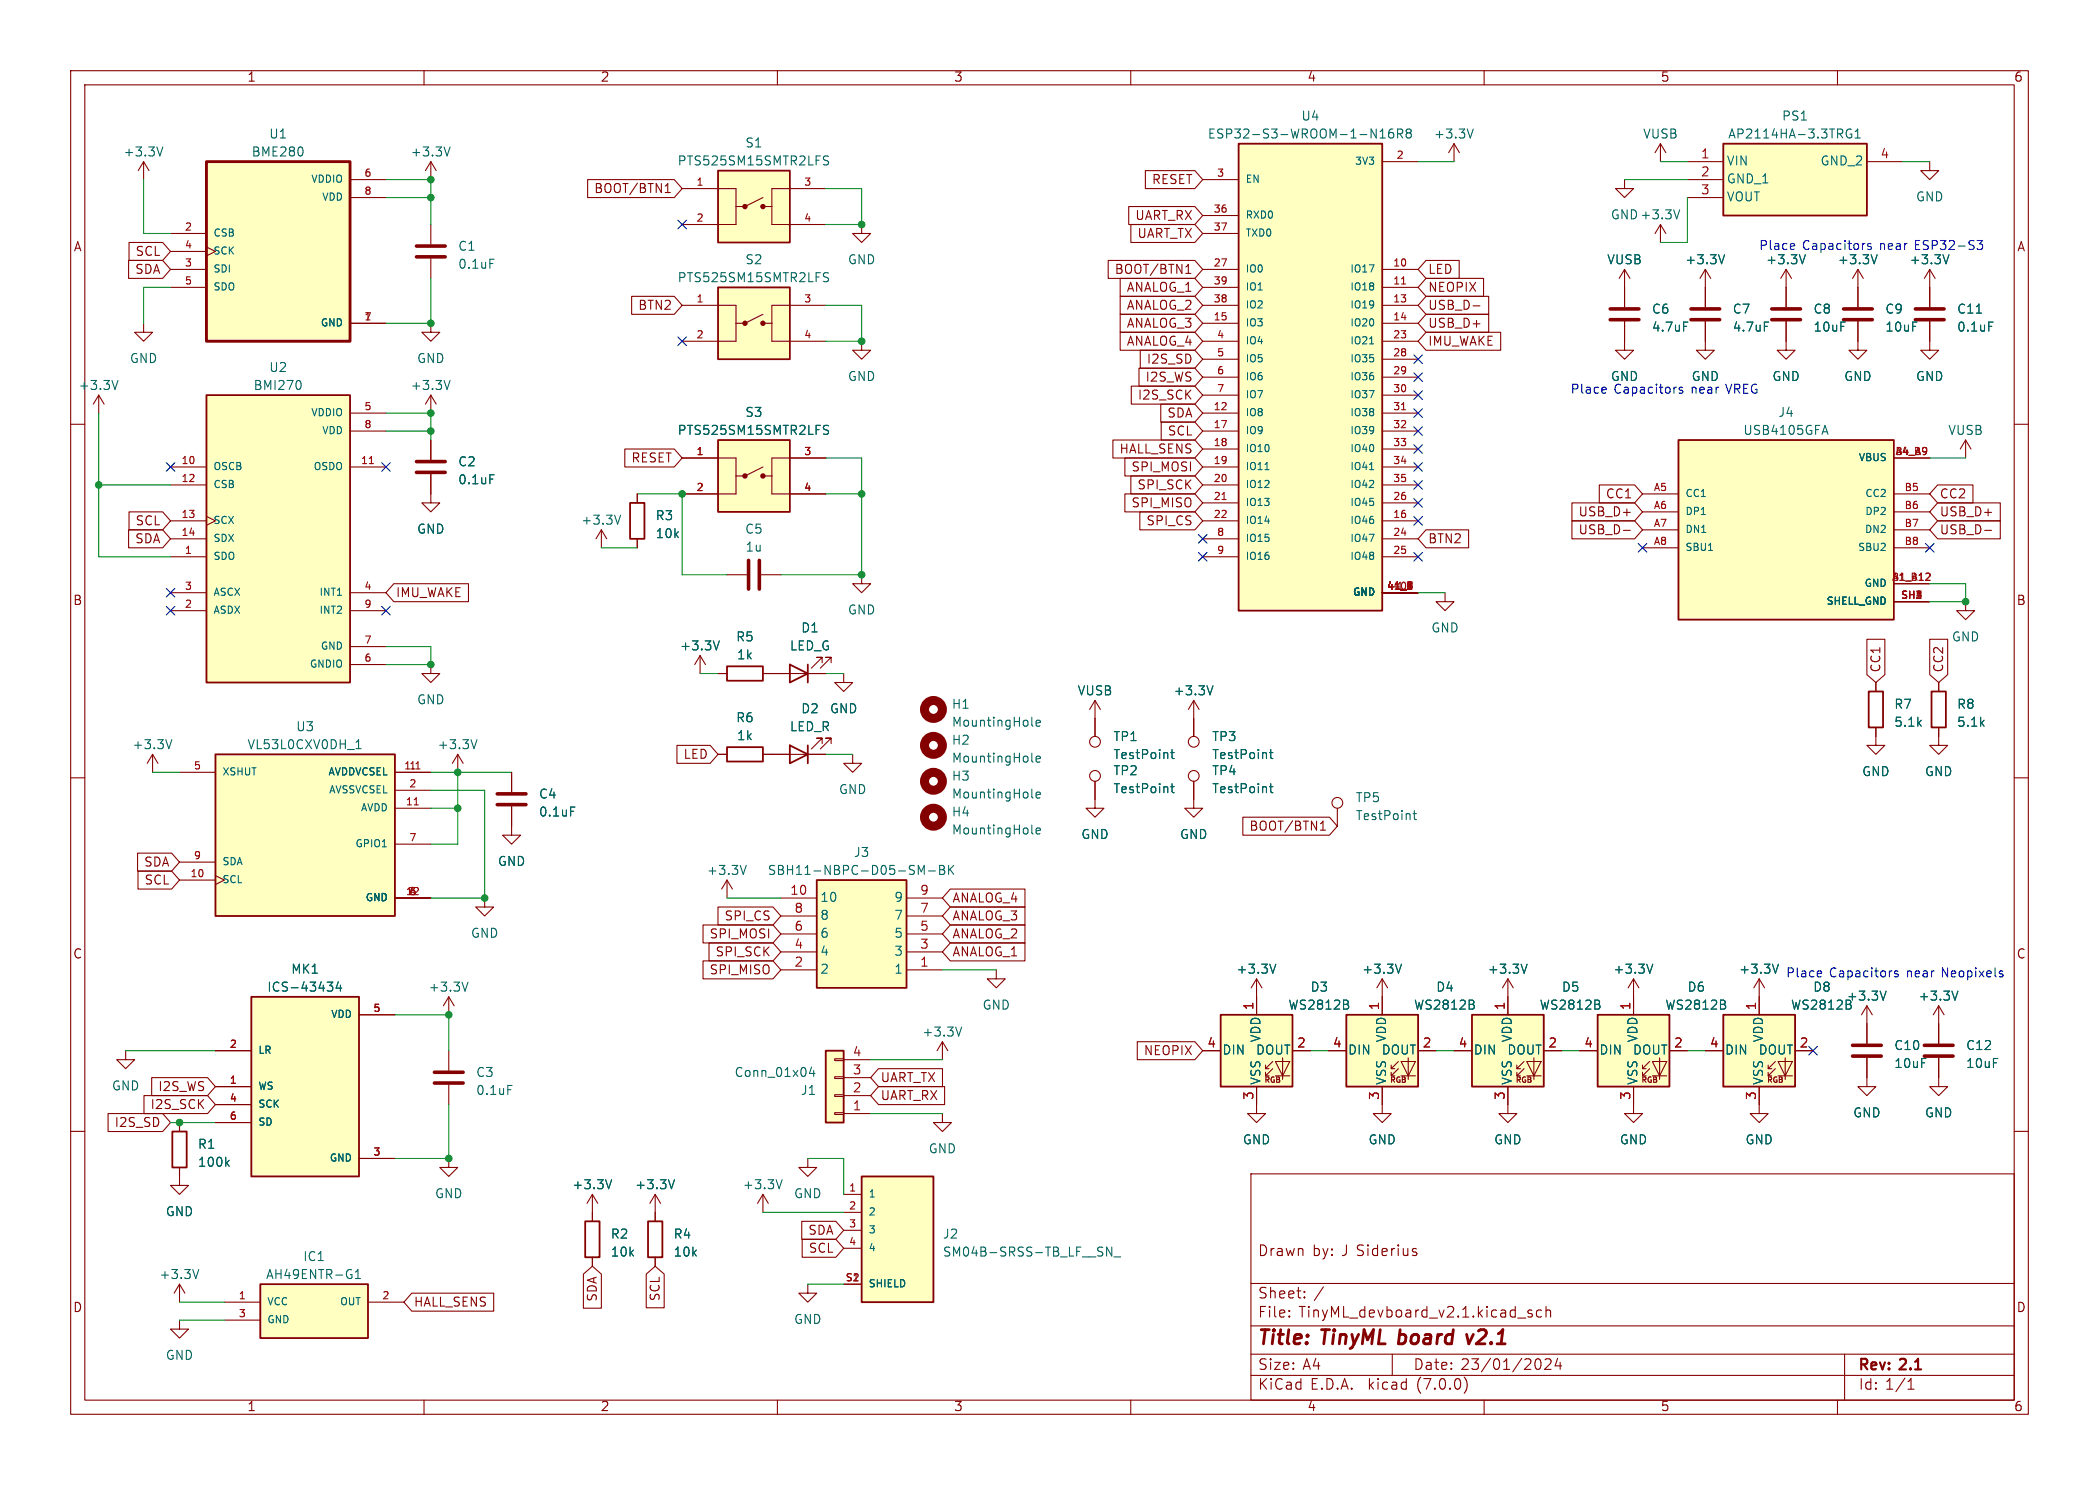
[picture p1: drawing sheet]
<svg xmlns="http://www.w3.org/2000/svg" width="297mm" height="210mm" viewBox="0 0 297 210" stroke-linecap="round" stroke-linejoin="round" font-family="sans-serif">
<g fill="none" stroke="#840000" stroke-width=".15">
<path d="M10 10h277v190h-277zM12 12h273v186h-273zM60 10v2M110 10v2M160 10v2M210 10v2M260 10v2M18.2 36.8h4.8l1.1 1.3-1.1 1.3h-4.8zM18.3 34.3h4.7l1.1 1.3-1.1 1.2h-4.7zM20.3 22.9l-.7 1.2M20.3 22.9v2.5M20.3 22.9l.8 1.2"/>
<path d="M24.1 33h5.1M24.1 38.1h5.1M24.1 35.6h5.1M29.2 34.9l1.3 .7-1.3 .6M49.5 25.4h5.1M49.5 27.9h5.1M61 22.9v2.5M61 31.8v2.7M61 36.6v2.8M61 22.9l-.8 1.2M61 22.9l.7 1.2M83.1 25.4h12.3l1.1 1.3-1.1 1.2h-12.3z"/>
<path d="M94.1 27.2h.7M94.2 26.3l.3-.3v1.2M96.5 26.7h7.6v5.1h-7.6M107.9 27.9l-2.5 1.3h-1.3M107.9 29.2h1.3M116.8 26.7h-7.6v5.1h7.6M121.9 31.8v1.2h1.3l-1.3 1.3-1.3-1.3h1.3M156.8 36.8h12.3l1.1 1.3-1.1 1.3h-12.3zM158.5 39.4h10.6l1.1 1.2-1.1 1.3h-10.6zM159.7 29.2h9.4l1.1 1.3-1.1 1.3h-9.4zM160 31.7h9.1l1.1 1.3-1.1 1.3h-9.1zM162.1 24.1h7l1.1 1.3-1.1 1.3h-7z"/>
<path d="M167.8 38.7h.7M167.9 37.7l.2-.3v1.3M170.2 25.4h5.1M170.2 33h5.1M170.2 38.1h5.1M170.2 30.5h5.1M195.6 22.9h5.1M195.6 38.1h5.1M201.8 39.4h8.1v2.5h-8.1l-1.1-1.3zM201.8 36.8h4.7v2.6h-4.7l-1.1-1.3zM205.7 20.3l-.7 1.3M205.7 20.3v2.6"/>
<path d="M205.7 20.3l.8 1.3M229.9 25.4v1.3h1.2l-1.2 1.2-1.3-1.2h1.3M229.9 38.1v5.3M229.9 38.1l-.8 1.3M229.9 38.1l.7 1.3M234.9 31.8l-.7 1.2M234.9 20.3v2.6M234.9 31.8v2.5M234.9 31.8l.8 1.2M234.9 20.3l-.7 1.3M234.9 20.3l.8 1.3M238.8 22.9h5"/>
<path d="M238.8 25.4h5M238.8 27.9h5M241.3 38.1v5.3M241.3 38.1l-.8 1.3M241.3 38.1l.8 1.3M252.7 38.1v5.3M252.7 38.1l-.7 1.3M252.7 38.1l.8 1.3M262.9 38.1l-.8 1.3M262.9 38.1v5.3M262.9 38.1l.8 1.3M264.2 22.9h5"/>
<path d="M273 22.9v1.2h1.3l-1.3 1.3-1.2-1.3h1.2M273 38.1v5.3M273 38.1l-.7 1.3M273 38.1l.8 1.3M10 60h2M14 55.9l-.8 1.3M14 55.9v2.5M14 55.9l.7 1.3M20.3 45.7v1.3h1.3l-1.3 1.3-1.3-1.3h1.3M24.1 40.6h5.1M49.5 45.7h5.1M49.5 58.4h5.1"/>
<path d="M61 45.7v1.3h1.2l-1.2 1.3-1.3-1.3h1.3M61 55.9l-.8 1.3M61 55.9v2.5M61 55.9l.7 1.3M89.4 41.9h6l1.1 1.3-1.1 1.3h-6zM96.5 43.2h7.6v5.1h-7.6M107.9 44.5l-2.5 1.2h-1.3M107.9 45.7h1.3M116.8 43.2h-7.6v5.1h7.6M121.9 48.3v1.2h1.3l-1.3 1.3-1.3-1.3h1.3M158.5 44.4h10.6l1.1 1.3-1.1 1.3h-10.6zM158.5 47h10.6l1.1 1.3-1.1 1.2h-10.6z"/>
<path d="M158.5 41.9h10.6l1.1 1.3-1.1 1.3h-10.6zM160.1 54.6h9l1.1 1.3-1.1 1.3h-9zM161.2 52.1h7.9l1.1 1.2-1.1 1.3h-7.9zM161.3 49.5h7.8l1.1 1.3-1.1 1.3h-7.8zM164.2 57.1h4.9l1.1 1.3-1.1 1.3h-4.9zM164.3 59.7h4.8l1.1 1.3-1.1 1.2h-4.8zM170.2 45.7h5.1M170.2 40.6h5.1M170.2 43.2h5.1M170.2 48.3h5.1M170.2 58.4h5.1M170.2 50.8h5.1"/>
<path d="M170.2 53.3h5.1M170.2 55.9h5.1M195.6 45.7h5.1M195.6 40.6h5.1M195.6 43.2h5.1M195.6 48.3h5.1M195.6 58.4h5.1M195.6 50.8h5.1M195.6 53.3h5.1M195.6 55.9h5.1M201.8 44.4h8.8v2.6h-8.8l-1.1-1.3zM201.8 47h10.5v2.5h-10.5l-1.1-1.2z"/>
<path d="M201.8 41.9h8.8v2.6h-8.8l-1.1-1.3zM208.4 43.3h1M229.9 45.5v4h1.2l-1.2 1.3-1.3-1.3h1.3M241.3 45.5v4h1.3l-1.3 1.3-1.3-1.3h1.3M252.7 45.5v4h1.3l-1.3 1.3-1.2-1.3h1.2M262.9 45.5v4h1.3l-1.3 1.3-1.3-1.3h1.3M273 45.5v4h1.3l-1.3 1.3-1.2-1.3h1.2M285 60h2M18.2 74.9h4.8l1.1 1.3-1.1 1.3h-4.8zM18.3 72.4h4.7l1.1 1.3-1.1 1.2h-4.7zM24.1 73.7h5.1M24.1 66h5.1"/>
<path d="M24.1 68.6h5.1M24.1 76.2h5.1M24.1 78.7h5.1M29.2 73l1.3 .7-1.3 .6M49.5 61h5.1M49.5 66h5.1M61 67.1v4h1.2l-1.2 1.3-1.3-1.3h1.3M61 62.2v2.8M85.1 74.9l-.8 1.3M85.1 74.9v2.6M85.1 74.9l.8 1.3M88.4 63.5h7l1.1 1.3-1.1 1.2h-7z"/>
<path d="M90.2 69.9v1.2M90.2 76.2v1.3M96.5 64.8h7.6v5.1h-7.6M107.9 66l-2.5 1.3h-1.3M107.9 67.3h1.3M116.8 64.8h-7.6v5.1h7.6M157.5 62.2h11.6l1.1 1.3-1.1 1.3h-11.6zM159.2 69.8h9.9l1.1 1.3-1.1 1.3h-9.9zM159.2 64.8h9.9l1.1 1.2-1.1 1.3h-9.9zM160 67.3h9.1l1.1 1.3-1.1 1.3h-9.1zM161.3 72.4h7.8l1.1 1.3-1.1 1.2h-7.8zM170.2 73.7h5.1"/>
<path d="M170.2 61h5.1M170.2 63.5h5.1M170.2 66h5.1M170.2 68.6h5.1M170.2 71.1h5.1M170.2 76.2h5.1M170.2 78.7h5.1M195.6 73.7h5.1M195.6 61h5.1M195.6 63.5h5.1M195.6 66h5.1M195.6 68.6h5.1"/>
<path d="M195.6 71.1h5.1M195.6 76.2h5.1M195.6 78.7h5.1M201.8 74.9h6v2.6h-6l-1.1-1.3zM222.4 71.1h8.9l1.1 1.3-1.1 1.3h-8.9zM222.4 73.7h8.9l1.1 1.2-1.1 1.3h-8.9zM226.3 68.6h5l1.1 1.3-1.1 1.2h-5zM229.7 75h1M232.4 69.9h5.1M232.4 72.4h5.1M232.4 74.9h5.1M232.4 77.5h5.1"/>
<path d="M268 64.8h5M268 69.9h5M268 72.4h5M268 74.9h5M268 77.5h5M274.2 73.7h8.8v2.5h-8.8l-1.2-1.3zM274.2 71.1h8.8v2.6h-8.8l-1.2-1.3zM274.2 68.6h5v2.5h-5l-1.2-1.2zM278.1 62.2l-.7 1.3M278.1 62.2v2.6M278.1 62.2l.8 1.3M280.8 75h1"/>
<path d="M24.1 83.8h5.1M24.1 86.4h5.1M49.5 83.8h5.1M49.5 86.4h5.1M49.5 94h5.1M49.5 91.4h5.1M55.7 82.5h10.6v2.6h-10.6l-1.1-1.3zM61 94v1.3h1.2l-1.2 1.2-1.3-1.2h1.3M99.1 92.7l-.8 1.3M99.1 92.7v2.6M99.1 92.7l.7 1.3M101.6 95.3h1.3"/>
<path d="M102.9 81.3h2.8M107.7 81.3h2.8M107.9 95.3h8.9M116.3 93.7v-.7h-.7h.7l-1.5 1.5M117.6 93.7v-.7h-.8h.8l-1.5 1.5M119.4 95.3v1.2h1.2l-1.2 1.3-1.3-1.3h1.3M121.9 81.3v1.3h1.3l-1.3 1.2-1.3-1.2h1.3M154.9 99.1v5M154.9 99.1l-.7 1.2M154.9 99.1l.8 1.2M168.9 99.1v5M168.9 99.1l-.8 1.2"/>
<path d="M168.9 99.1l.8 1.2M195.6 83.8h5.1M204.5 83.8v1.3h1.2l-1.2 1.3-1.3-1.3h1.3M264.2 90.4h2.5v5l-1.3 1.1-1.2-1.1zM265.4 96.5v1.3M268 82.6h5M268 85.1h5M273 90.4h2.6v5l-1.3 1.1-1.3-1.1zM274.3 96.5v1.3M278.1 85.1v1.3h1.3l-1.3 1.2-1.2-1.2h1.2M10 110h2M21.6 106.7l-.8 1.3"/>
<path d="M21.6 106.7v2.5M21.6 106.7l.8 1.3M25.4 109.2h5.1M55.9 109.2h5.1M55.9 114.3h5.1M55.9 111.8h5.1M55.9 119.4h5.1M64.8 106.7l-.8 1.3M64.8 106.7v2.5M64.8 106.7l.7 1.3M72.4 114v4.1h1.3l-1.3 1.3-1.3-1.3h1.3M72.4 109.2v2.8"/>
<path d="M95.8 105.4h4.7l1.1 1.3-1.1 1.3h-4.7zM101.6 106.7h1.3M107.9 106.7h8.9M116.3 105.2v-.8h-.7h.7l-1.5 1.5M117.6 105.2v-.8h-.8h.8l-1.5 1.5M120.6 106.7v1.3h1.3l-1.3 1.2-1.2-1.2h1.2M154.9 110.5v3.8h1.3l-1.3 1.3-1.2-1.3h1.2M168.9 110.5v3.8h1.3l-1.3 1.3-1.3-1.3h1.3M175.9 115.6h12.2l1.1 1.2-1.1 1.3h-12.2zM186.8 117.4h.8M187 116.4l.2-.3v1.3M189.2 114.3v2.5"/>
<path d="M265.4 102.9v2.5h1.3l-1.3 1.3-1.2-1.3h1.2M274.3 102.9v2.5h1.3l-1.3 1.3-1.3-1.3h1.3M285 110h2M19.5 120.6h4.8l1.1 1.3-1.1 1.3h-4.8zM19.5 123.2h4.8l1.1 1.3-1.1 1.2h-4.8zM25.4 124.5h5.1M25.4 121.9h5.1M30.5 123.8l1.2 .7-1.2 .6M55.9 127h5.1M68.6 127v1.3h1.2l-1.2 1.2-1.3-1.2h1.3M99.5 135.9h9.9l1.1 1.3-1.1 1.2h-9.9zM99.5 130.8h9.9l1.1 1.3-1.1 1.3h-9.9z"/>
<path d="M100.3 133.3h9.1l1.1 1.3-1.1 1.3h-9.1zM101.6 128.3h7.8l1.1 1.2-1.1 1.3h-7.8zM102.9 124.5l-.8 1.2M102.9 124.5v2.5M102.9 124.5l.7 1.2M110.5 137.2h5.1M110.5 127h5.1M110.5 134.6h5.1M110.5 132.1h5.1M110.5 129.5h5.1M128.3 137.2h5M128.3 127h5"/>
<path d="M128.3 134.6h5M128.3 132.1h5M128.3 129.5h5M134.5 128.3h10.5v2.5h-10.5l-1.2-1.3zM134.5 130.8h10.5v2.6h-10.5l-1.2-1.3zM134.5 125.7h10.5v2.6h-10.5l-1.2-1.3zM134.5 133.3h10.5v2.6h-10.5l-1.2-1.3zM141 137.2v1.2h1.2l-1.2 1.3-1.3-1.3h1.3M177.8 138.4l-.8 1.3M177.8 138.4v5.1M177.8 138.4l.8 1.3M195.6 138.4l-.8 1.3"/>
<path d="M195.6 138.4v5.1M195.6 138.4l.7 1.3M213.4 138.4v5.1M213.4 138.4l-.8 1.3M213.4 138.4l.7 1.3M231.1 138.4v5.1M231.1 138.4l-.7 1.3M231.1 138.4l.8 1.3M248.9 138.4l-.7 1.3M248.9 138.4v5.1M248.9 138.4l.8 1.3M10 160h2"/>
<path d="M15.3 157.5h7.7l1.1 1.3-1.1 1.2h-7.7zM17.8 148.6v1.3h1.2l-1.2 1.2-1.3-1.2h1.3M20.4 154.9h9l1.1 1.3-1.1 1.3h-9zM21.5 152.4h7.9l1.1 1.3-1.1 1.2h-7.9zM25.4 158.8v1.2M30.5 153.7h5.1M30.5 148.6h5.1M30.5 156.2h5.1M30.5 158.8h5.1M50.8 143.5h5.1M63.5 141l-.8 1.2M63.5 141v2.5"/>
<path d="M63.5 148.6v2.8M63.5 153.4v2.8M63.5 141l.8 1.2M118.1 149.7h1.3v.3h-1.3zM118.1 152.3h1.3v.2h-1.3zM118.1 154.8h1.3v.3h-1.3zM118.1 157.4h1.3v.2h-1.3zM119.4 157.5h3.8M119.4 154.9h3.8M119.4 152.4h3.8M119.4 149.9h3.8M124.3 151.1h9.1v2.6h-9.1l-1.1-1.3z"/>
<path d="M124.3 153.7h9.4v2.5h-9.4l-1.1-1.3zM133.3 157.5v1.3h1.3l-1.3 1.2-1.2-1.2h1.2M133.3 147.3l-.7 1.3M133.3 147.3v2.6M133.3 147.3l.8 1.3M160.9 147.3h8.2l1.1 1.3-1.1 1.3h-8.2zM170.2 148.6h2.5M177.8 153.7v3.8h1.3l-1.3 1.3-1.3-1.3h1.3M179.1 152.1h.5M179.1 151.1h.5M180.1 151.1l-1 1v-.5M180.1 150.1l-1 1v-.5"/>
<path d="M180.5 150.1h2l-1 2zM180.5 152.1h2M181.5 149.6v3.1M182.9 148.6h2.5M188 148.6h2.5M195.6 153.7v3.8h1.2l-1.2 1.3-1.3-1.3h1.3M196.8 152.1h.6M196.8 151.1h.6M197.9 151.1l-1.1 1v-.5M197.9 150.1l-1.1 1v-.5M198.2 150.1h2.1l-1 2zM198.2 152.1h2.1"/>
<path d="M199.3 149.6v3.1M200.7 148.6h2.5M205.7 148.6h2.6M213.4 153.7v3.8h1.2l-1.2 1.3-1.3-1.3h1.3M214.6 152.1h.5M214.6 151.1h.5M215.6 151.1l-1 1v-.5M215.6 150.1l-1 1v-.5M216 150.1h2.1l-1.1 2zM216 152.1h2.1M217 149.6v3.1M218.4 148.6h2.6"/>
<path d="M223.5 148.6h2.6M231.1 153.7v3.8h1.3l-1.3 1.3-1.2-1.3h1.2M232.4 152.1h.5M232.4 151.1h.5M233.4 151.1l-1 1v-.5M233.4 150.1l-1 1v-.5M233.8 150.1h2l-1 2zM233.8 152.1h2M234.8 149.6v3.1M236.2 148.6h2.6M241.3 148.6h2.5M248.9 153.7v3.8h1.3l-1.3 1.3-1.3-1.3h1.3"/>
<path d="M250.2 152.1h.5M250.2 151.1h.5M251.2 151.1l-1 1v-.5M251.2 150.1l-1 1v-.5M251.6 150.1h2l-1 2zM251.6 152.1h2M252.6 149.6v3.1M254 148.6h2.5M264.2 149.6v4.1h1.2l-1.2 1.2-1.3-1.2h1.3M264.2 142.2l-.8 1.3M264.2 142.2v5.4M264.2 142.2l.7 1.3"/>
<path d="M274.3 149.6v4.1h1.3l-1.3 1.2-1.3-1.2h1.3M274.3 142.2v5.4M274.3 142.2l-.7 1.3M274.3 142.2l.8 1.3M285 160h2M25.4 165.1v2.5h1.3l-1.3 1.3-1.3-1.3h1.3M50.8 163.8h5.1M63.5 163.8v1.3h1.3l-1.3 1.3-1.3-1.3h1.3M83.8 168.9v3.8M83.8 177.8v1.3M83.8 168.9l-.7 1.3M83.8 168.9l.8 1.3"/>
<path d="M92.7 168.9v3.8M92.7 177.8v1.3M92.7 168.9l-.8 1.3M92.7 168.9l.8 1.3M107.9 168.9l-.7 1.3M107.9 168.9v2.6M107.9 168.9l.8 1.3M113.4 172.7h4.9l1.1 1.3-1.1 1.3h-4.9zM113.5 175.3h4.8l1.1 1.2-1.1 1.3h-4.8zM114.3 163.8v1.3h1.3l-1.3 1.3-1.3-1.3h1.3M119.4 168.9h2.5M119.4 171.5h2.5"/>
<path d="M119.4 174h2.5M119.4 176.5h2.5M177 166h108v32h-108zM200.1 177.1h.3l.1 .2-.2 .3h-.3M200.1 176.6h.3M25.4 186.7v1.3h1.3l-1.3 1.2-1.3-1.2h1.3M25.4 181.6v2.6M25.4 181.6l-.8 1.3M25.4 181.6l.8 1.3M31.7 184.2h5.1M31.7 186.7h5.1M52.1 184.2h5"/>
<path d="M58.3 182.9h11.6v2.5h-11.6l-1.2-1.2zM60 198v2M82.5 180.2l1.3-1.1 1.3 1.1v4.8h-2.6zM91.4 180.2l1.3-1.1 1.3 1.1v4.7h-2.6zM110 198v2M114.3 181.6v1.3h1.3l-1.3 1.3-1.3-1.3h1.3M119.4 181.6h2.5M160 198v2M177 194.5h108M177 191.5h108M177 187.5h108M177 181.5h108"/>
<path d="M182.4 186.1l.1 .1-.1 .1M182.4 185.3l.1 .1-.1 .1M184.6 183.4v.1v.1M184.6 182.6v.1v.1M197 191.5v3M207.2 194.8a1.74 1.74 0 0 1 0 2.2M210 198v2M216.8 185.3h-.4l-.2 .2 .1 .2 .5 .1v.2v.2l-.2 .1-.4-.1M217.7 192.2a.94 .94 0 0 1 0 1.5M218.1 185.3h-.4l-.3 .2v.5l.1 .2 .2 .1 .4-.1M218.6 192.3l.2-.1h.5a.41 .41 0 0 1 .1 .6l-.9 .9h1M218.8 185.4a.37 .37 0 0 1 .6 .1v.8"/>
<path d="M218.8 184.8v1.5M220.4 192.1l-.4 1.1h1M220.8 192.7v1M260 198v2M261 191.5v6.5M270 196.5h.8M270 195.4l.4-.4v1.5"/>
<circle cx="154.9" cy="109.7" r=".76"/>
<circle cx="154.9" cy="104.9" r=".76"/>
<circle cx="168.9" cy="109.7" r=".76"/>
<circle cx="168.9" cy="104.9" r=".76"/>
<circle cx="189.2" cy="113.5" r=".76"/>
</g>
<path d="M207.5 188.7l.3 1.3 .7-1.3" fill="none" stroke="#840000" stroke-width=".4"/>
<g fill="#ffffc2" stroke="#ffffc2" stroke-width=".14">
<path d="M237.5 62.2h30.5v25.4h-30.5z"/>
<path d="M243.8 20.3h20.4v10.2h-20.4z"/>
<path d="M115.6 124.5h12.7v15.2h-12.7z"/>
<path d="M116.8 148.6h2.6v10.2h-2.6z"/>
<path d="M29.2 22.9h20.3v25.4h-20.3z"/>
<path d="M35.6 141h15.2v25.4h-15.2z"/>
<path d="M172.7 143.5h10.2v10.2h-10.2z"/>
<path d="M190.5 143.5h10.2v10.2h-10.2z"/>
<path d="M36.8 181.6h15.3v7.6h-15.3z"/>
<path d="M226.1 143.5h10.1v10.2h-10.1z"/>
<path d="M243.8 143.5h10.2v10.2h-10.2z"/>
<path d="M101.6 62.2h10.2v10.2h-10.2z"/>
<path d="M101.6 40.6h10.2v10.2h-10.2z"/>
<path d="M175.3 20.3h20.3v66.1h-20.3z"/>
<path d="M101.6 24.1h10.2v10.2h-10.2z"/>
<path d="M30.5 106.7h25.4v22.8h-25.4z"/>
<path d="M208.3 143.5h10.1v10.2h-10.1z"/>
<path d="M29.2 55.9h20.3v40.6h-20.3z"/>
<path d="M121.9 166.4h10.2v17.8h-10.2z"/>
</g>
<g fill="none" stroke="#840000" stroke-width=".25">
<path d="M101.6 24.1h10.2v10.2h-10.2zM175.3 20.3h20.3v66.1h-20.3zM243.8 20.3h20.4v10.2h-20.4zM29.2 55.9h20.3v40.6h-20.3zM101.6 40.6h10.2v10.2h-10.2zM89.2 71.1h2v5.1h-2zM101.6 62.2h10.2v10.2h-10.2zM237.5 62.2h30.5v25.4h-30.5zM102.9 94.2h5v2.1h-5zM111.8 94l2.5 1.3-2.5 1.2zM114.3 94v2.5M264.4 97.8h2v5.1h-2z"/>
<path d="M273.3 97.8h2v5.1h-2zM30.5 106.7h25.4v22.8h-25.4zM102.9 105.7h5v2h-5zM111.8 105.4l2.5 1.3-2.5 1.3zM114.3 105.4v2.6M115.6 124.5h12.7v15.2h-12.7zM35.6 141h15.2v25.4h-15.2zM116.8 148.6h2.6v10.2h-2.6zM172.7 143.5h10.2v10.2h-10.2zM190.5 143.5h10.2v10.2h-10.2zM208.3 143.5h10.1v10.2h-10.1zM226.1 143.5h10.1v10.2h-10.1z"/>
<path d="M243.8 143.5h10.2v10.2h-10.2zM24.4 160h2v5.1h-2zM82.8 172.7h2v5.1h-2zM91.7 172.7h2v5.1h-2zM121.9 166.4h10.2v17.8h-10.2zM36.8 181.6h15.3v7.6h-15.3z"/>
</g>
<g fill="none" stroke="#006464" stroke-width=".15">
<path d="M195.3 19.5h.7M195.3 18.6l.3-.4v1.3M197.1 18.2a.5 .5 0 0 0-.6 .6v.5l.1 .2h.4l.2-.1v-.4l-.1-.2-.4-.1-.2 .3M197.8 18.9h.6l.1-.2-.1-.3-.2-.2h-.4v1.3M198.1 18.9l.4 .6M199.2 18.8l-.2-.3 .2-.3h.3l.2 .3-.2 .3M199.2 18.8l-.2 .2v.3l.2 .2h.3l.2-.2v-.3l-.2-.2M199.2 18.8h.3M208.5 18.2l-.5 1.3M261.2 19a.48 .48 0 0 0 .3 .5 .48 .48 0 0 0 .5-.1v-.4h-.2M262 18.3a.49 .49 0 0 0-.6 0 .49 .49 0 0 0-.2 .5M262.5 19.5h.7"/>
<path d="M262.5 18.6l.4-.4v1.3M23 20.8l-.4 1.3M63.7 20.8l-.4 1.3M69.3 36.7h.6M116.6 22.5l.5 .3 .1 .3-.2 .2h-.5M116.6 39.1l.5 .2 .1 .3-.2 .2h-.5M117.2 38.6h-.5l-.1 .1M117.2 22.1h-.5l-.1 .1M237.7 29.7l-.5 1.2M244 36l-.4 1.3M255.5 36l-.5 1.3M265.6 36l-.4 1.3"/>
<path d="M275.8 36l-.5 1.3M16.7 53.8l-.4 1.3M42.4 53.9l.2 .4-.1 .5-.1 .2M63.7 53.8l-.4 1.3M193.8 48.6h.6M238.2 45.6h.6M249.7 45.6h.6M281.4 45.6h.6M69.3 67.1h.6M87.8 72.9l-.4 1.2M116.6 60.6l.5 .3 .1 .3-.2 .2h-.5M117.2 60.2h-.5l-.1 .1"/>
<path d="M179 66.4h.6M193.8 66.4h.6M257.9 61.1h.6M258.2 60.2l.5 1.2M101.8 90.6l-.4 1.3M171.6 97l-.4 1.3M24.3 104.6l-.4 1.3M50.4 105.9h.7M50.4 105l.3-.4v1.3M67.5 104.6l-.4 1.3M80.7 114.1h.7M146.1 117.9h.1"/>
<path d="M146.1 112.8l.1 .1M146.1 102.6l.1 .1M146.1 107.7l.1 .1M146.6 117.5l.6-.1-.1-.2-.3-.1-.2 .2 .1 .6h.4M146.6 102.3l.6-.1-.1-.3h-.3l-.2 .1 .1 .6h.4M146.6 107.4l.6-.2-.1-.2-.3-.1-.2 .2 .1 .6h.4M146.6 112.4l.6-.1-.1-.2-.3-.1-.2 .2 .1 .6h.4M165.7 106.4h.4M165.7 111.3h.4M165.8 106v1.1l.1 .1 .2 .1M165.8 110.8v1.1l.1 .1 .2 .1M179.6 106.4h.5"/>
<path d="M179.6 111.3h.5M179.8 106v1.1l.1 .1 .2 .1M179.8 110.8v1.1l.1 .1 .2 .1M199.9 115.1h.5M200.1 114.6v1.1l.1 .1 .2 .1M46.3 138.9h.8l-.4 .5 .3 .1 .1 .4-.3 .3h-.3M47.9 138.8l-.3 .9h.8M48.2 139.3v.9M66.2 138.9l-.4 1.3M105.6 122.4l-.4 1.3M129.9 122.4l.5 .9 .4-.9v1.3M131.4 123.2h1"/>
<path d="M133 122.4h.4l.2 .1v.2l-.2 .3a.34 .34 0 0 1 .3 .3 .34 .34 0 0 1-.3 .4h-.4zM133 123h.4M134.2 122.4v1.3M134.4 122.9l.6 .8M135 122.4l-.8 .7M180.5 136.4l-.4 1.2M198.3 136.4l-.4 1.2M216.1 136.4l-.4 1.2M233.9 136.4l-.5 1.2M251.6 136.4l-.4 1.2M71.9 153.5h.6M114.8 150.9l-.3 .9h.8"/>
<path d="M115.1 151.4v.8M136.1 145.2l-.5 1.3M190.7 142.1l.1 .2-.1 .3M190.7 141.6v.3M208.5 142.1l.1 .2-.1 .3M208.5 141.6v.3M226.3 142.1l.1 .2-.1 .3M226.3 141.6v.3M244.1 142.1l.1 .2-.1 .3M244.1 141.6v.3M262 142.3l-.2 .3M266.9 140.2l-.4 1.2"/>
<path d="M277 140.2l-.4 1.2M28.1 179.5l-.4 1.3M32.1 164.4l.3 .5M32.4 164.1l-.5 .5M50.3 179.9l.3-.4v1.3M86.5 166.8l-.4 1.3M95.4 166.8l-.4 1.3M110.7 166.8l-.5 1.3M157.3 176.4v1.2l-.7-1.2v1.2M157.6 177.8h1M50.3 180.8h.7"/>
</g>
<g fill="none" stroke="#840000" stroke-width="1.3">
<circle cx="132.1" cy="115.6" r="1.27"/>
<circle cx="132.1" cy="100.3" r="1.27"/>
<circle cx="132.1" cy="105.4" r="1.27"/>
<circle cx="132.1" cy="110.5" r="1.27"/>
</g>
<g fill="none" stroke="#840000" stroke-width=".51">
<path d="M58.9 36.3h4.1M58.9 34.8h4.1M227.8 45.2h4.1M227.8 43.7h4.1M239.3 45.2h4M239.3 43.7h4M250.7 45.2h4.1M250.7 43.7h4.1M260.9 45.2h4M260.9 43.7h4M271 45.2h4.1M271 43.7h4.1"/>
<path d="M58.9 66.8h4.1M58.9 65.3h4.1M105.9 79.2v4.1M107.4 79.2v4.1M70.4 113.8h4M70.4 112.3h4M61.5 153.2h4M61.5 151.6h4M262.1 149.4h4.1M262.1 147.8h4.1M272.3 149.4h4.1M272.3 147.8h4.1"/>
</g>
<path d="M29.2 22.9h20.3v25.4h-20.3z" fill="none" stroke="#840000" stroke-width=".41"/>
<g fill="none" stroke="#840000" stroke-width=".38">
<circle cx="105.4" cy="29.2" r=".19"/>
<circle cx="107.9" cy="29.2" r=".19"/>
<circle cx="105.4" cy="45.7" r=".19"/>
<circle cx="107.9" cy="45.7" r=".19"/>
<circle cx="105.4" cy="67.3" r=".19"/>
<circle cx="107.9" cy="67.3" r=".19"/>
</g>
<path d="M198.3 40.2h.6M198.3 57.9h.6M52.3 65.6h.5M172.9 70.6h.6M199.1 82.3h.7l-.4 1M199.2 83h.6M58.6 113.8h.6M58.9 108.7h.5" fill="none" stroke="#a90000" stroke-width=".15"/>
<path d="M253.9 34.5v.2l-.6 .2M264.7 34.5l-.3-.1-.1 .2v.2l.4 .1v.3h-.4M279.8 34h.7l-.4 .5 .4 .1v.4l-.2 .3h-.4M227.2 54.8l.1 .3-.6 .1M238.1 54.8h-.3l-.2 .1v.2l.5 .1v.3h-.5M257.7 137.4v.2l-.6 .1M268.6 137.4l-.4-.1-.1 .2v.2l.5 .1v.3h-.5M283.1 137.7l.3 .1v.2l-.1 .2h-.3M283.1 137.3l.3 .1" fill="none" stroke="#0000c2" stroke-width=".15"/>
<g fill="none" stroke="#009600" stroke-width=".15">
<path d="M20.3 25.4v7.6h3.8M54.6 25.4h6.4v6.4M54.6 27.9h6.4M61 39.4v6.3h-6.4M116.8 26.7h5.1v5.1h-5.1M200.7 22.9h5M229.9 25.4h8.9M234.9 22.9h3.9M238.8 27.9v6.4h-3.9M269.2 22.9h3.8M14 58.4v20.3h10.1M24.1 40.6h-3.8v5.1"/>
<path d="M54.6 58.4h6.4v3.8M116.8 43.2h5.1v5.1h-5.1M14 68.6h10.1M54.6 61h6.4M85.1 77.5h5.1M90.2 69.9h6.3v11.4h6.4M116.8 64.8h5.1v16.5h-11.4M116.8 69.9h5.1M273 64.8h5.1M54.6 91.4h6.4v2.6h-6.4M99.1 95.3h2.5M116.8 95.3h2.6"/>
<path d="M200.7 83.8h3.8M273 82.6h5.1v2.5h-5.1M21.6 109.2h3.8M61 111.8h7.6v15.2h-7.6M61 114.3h3.8M61 109.2h11.4M64.8 109.2v10.2h-3.8M116.8 106.7h3.8M102.9 127h7.6M133.3 137.2h7.7M17.8 148.6h12.7M24.1 158.8h6.4"/>
<path d="M55.9 143.5h7.6v5.1M63.5 156.2v7.6h-7.6M123.2 149.9h10.1M123.2 157.5h10.1M185.4 148.6h2.6M203.2 148.6h2.5M221 148.6h2.5M238.8 148.6h2.5M107.9 171.5h11.5M114.3 163.8h5.1v5.1M25.4 184.2h6.3M25.4 186.7h6.3"/>
<path d="M114.3 181.6h5.1"/>
</g>
<g fill="none" stroke="#000084" stroke-width=".15">
<path d="M95.9 31.1l1.2 1.3M97.1 31.1l-1.2 1.3M95.9 47.7l1.2 1.2M97.1 47.7l-1.2 1.2M200.1 50.2l1.2 1.2M200.1 57.8l1.2 1.2M200.1 52.7l1.2 1.2M200.1 55.3l1.2 1.2M201.3 50.2l-1.2 1.2M201.3 57.8l-1.2 1.2M201.3 52.7l-1.2 1.2M201.3 55.3l-1.2 1.2"/>
<path d="M23.5 65.4l1.2 1.2M24.7 65.4l-1.2 1.2M54 65.4l1.2 1.2M55.2 65.4l-1.2 1.2M169.6 75.6l1.2 1.2M169.6 78.1l1.2 1.2M170.8 75.6l-1.2 1.2M170.8 78.1l-1.2 1.2M200.1 70.5l1.2 1.2M200.1 73.1l1.2 1.2M200.1 68l1.2 1.2M200.1 65.4l1.2 1.2"/>
<path d="M200.1 60.4l1.2 1.2M200.1 62.9l1.2 1.2M200.1 78.1l1.2 1.2M201.3 70.5l-1.2 1.2M201.3 73.1l-1.2 1.2M201.3 68l-1.2 1.2M201.3 65.4l-1.2 1.2M201.3 60.4l-1.2 1.2M201.3 62.9l-1.2 1.2M201.3 78.1l-1.2 1.2M231.8 76.9l1.2 1.2M233 76.9l-1.2 1.2"/>
<path d="M272.4 76.9l1.3 1.2M273.7 76.9l-1.3 1.2M23.5 85.8l1.2 1.2M23.5 83.2l1.2 1.2M24.7 85.8l-1.2 1.2M24.7 83.2l-1.2 1.2M54 85.8l1.2 1.2M55.2 85.8l-1.2 1.2M255.9 148l1.2 1.2M257.1 148l-1.2 1.2"/>
</g>
<g fill="#009600" stroke="#009600" stroke-width=".15">
<circle cx="278.1" cy="85.1" r=".46"/>
<circle cx="14" cy="68.6" r=".46"/>
<circle cx="61" cy="61" r=".46"/>
<circle cx="61" cy="94" r=".46"/>
<circle cx="68.6" cy="127" r=".46"/>
<circle cx="63.5" cy="143.5" r=".46"/>
<circle cx="63.5" cy="163.8" r=".46"/>
<circle cx="25.4" cy="158.8" r=".46"/>
<circle cx="64.8" cy="109.2" r=".46"/>
<circle cx="64.8" cy="114.3" r=".46"/>
<circle cx="121.9" cy="48.3" r=".46"/>
<circle cx="121.9" cy="69.9" r=".46"/>
<circle cx="121.9" cy="31.8" r=".46"/>
<circle cx="96.5" cy="69.9" r=".46"/>
<circle cx="121.9" cy="81.3" r=".46"/>
<circle cx="61" cy="58.4" r=".46"/>
<circle cx="61" cy="45.7" r=".46"/>
<circle cx="61" cy="25.4" r=".46"/>
<circle cx="61" cy="27.9" r=".46"/>
</g>
<g font-size="2.8" fill="#840000">
<text x="178" y="190.8">Title:</text>
<text x="187.1" y="190.8">TinyML board</text>
<text x="208.9" y="190.8">v2.1</text>
</g>
<g font-size="2.1" fill="#840000">
<text x="178" y="177.9">Drawn</text>
<text x="185.7" y="177.9">by: J Siderius</text>
<text x="178" y="183.9">Sheet:</text>
<text x="185.9" y="183.9">/</text>
<text x="178" y="186.6">File:</text>
<text x="183.8" y="186.6">TinyML_devboard_v2.1.kicad_sch</text>
<text x="178" y="196.8">KiCad</text>
<text x="178" y="194">Size:</text>
<text x="184.3" y="194">A4</text>
<text x="185.4" y="196.8">E.D.A.</text>
<text x="193.7" y="196.8">kicad</text>
<text x="200" y="194">Date:</text>
<text x="200.6" y="196.8">(7.0.0)</text>
<text x="206.7" y="194">23/01/2024</text>
<text x="263" y="194.2">Rev:</text>
<text x="263" y="196.8">Id: 1/1</text>
<text x="269" y="194.2">2.1</text>
</g>
<g font-size="1.8" fill="#840000">
<text x="35" y="11.8">1</text>
<text x="85" y="11.8">2</text>
<text x="135" y="11.8">3</text>
<text x="185" y="11.8">4</text>
<text x="235" y="11.8">5</text>
<text x="285" y="11.8">6</text>
<text x="84" y="27.6">BOOT/BTN1</text>
<text x="162.9" y="26.3">RESET</text>
<text x="10.4" y="35.8">A</text>
<text x="160.5" y="31.4">UART_RX</text>
<text x="160.8" y="33.9">UART_TX</text>
<text x="285.4" y="35.8">A</text>
<text x="19" y="39">SDA</text>
<text x="19.1" y="36.5">SCL</text>
<text x="157.6" y="39">BOOT/BTN1</text>
<text x="159.3" y="41.6">ANALOG_1</text>
<text x="202.1" y="41.6">NEOPIX</text>
<text x="202.1" y="39">LED</text>
<text x="90.2" y="44.1">BTN2</text>
<text x="159.3" y="46.6">ANALOG_3</text>
<text x="159.3" y="44.1">ANALOG_2</text>
<text x="202.1" y="46.6">USB_D+</text>
<text x="202.1" y="44.1">USB_D-</text>
<text x="159.3" y="49.2">ANALOG_4</text>
<text x="162.2" y="51.7">I2S_SD</text>
<text x="202.1" y="49.2">IMU_WAKE</text>
<text x="160.9" y="56.8">I2S_SCK</text>
<text x="162" y="54.3">I2S_WS</text>
<text x="165.1" y="59.3">SDA</text>
<text x="89.2" y="65.7">RESET</text>
<text x="158.3" y="64.4">HALL_SENS</text>
<text x="165.1" y="61.9">SCL</text>
<text x="160" y="67">SPI_MOSI</text>
<text x="160.8" y="69.5">SPI_SCK</text>
<text x="227.1" y="70.8">CC1</text>
<text x="274.5" y="70.8">CC2</text>
<text x="19" y="77.1">SDA</text>
<text x="19.1" y="74.6">SCL</text>
<text x="160" y="72">SPI_MISO</text>
<text x="162.1" y="74.6">SPI_CS</text>
<text x="202.1" y="77.1">BTN2</text>
<text x="223.2" y="73.3">USB_D+</text>
<text x="223.2" y="75.8">USB_D-</text>
<text x="274.5" y="75.8">USB_D-</text>
<text x="274.5" y="73.3">USB_D+</text>
<text x="10.3" y="85.8">B</text>
<text x="56" y="84.7">IMU_WAKE</text>
<text x="285.3" y="85.8">B</text>
<text x="266.3" y="95.1" transform="rotate(-90 266.3 95.1)">CC1</text>
<text x="275.2" y="95.1" transform="rotate(-90 275.2 95.1)">CC2</text>
<text x="96.6" y="107.6">LED</text>
<text x="176.7" y="117.8">BOOT/BTN1</text>
<text x="20.3" y="122.8">SDA</text>
<text x="20.3" y="125.4">SCL</text>
<text x="102.4" y="130.5">SPI_CS</text>
<text x="134.8" y="130.5">ANALOG_3</text>
<text x="134.8" y="127.9">ANALOG_4</text>
<text x="10.3" y="135.8">C</text>
<text x="100.3" y="133">SPI_MOSI</text>
<text x="101.1" y="135.5">SPI_SCK</text>
<text x="134.8" y="133">ANALOG_2</text>
<text x="134.8" y="135.5">ANALOG_1</text>
<text x="285.3" y="135.8">C</text>
<text x="100.3" y="138.1">SPI_MISO</text>
<text x="161.7" y="149.5">NEOPIX</text>
<text x="22.3" y="154.6">I2S_WS</text>
<text x="124.6" y="153.3">UART_TX</text>
<text x="124.6" y="155.9">UART_RX</text>
<text x="16.1" y="159.7">I2S_SD</text>
<text x="21.2" y="157.1">I2S_SCK</text>
<text x="114.3" y="174.9">SDA</text>
<text x="114.3" y="177.4">SCL</text>
<text x="10.3" y="185.8">D</text>
<text x="58.6" y="185.1">HALL_SENS</text>
<text x="84.7" y="184.2" transform="rotate(-90 84.7 184.2)">SDA</text>
<text x="93.6" y="184.1" transform="rotate(-90 93.6 184.1)">SCL</text>
<text x="285.3" y="185.8">D</text>
<text x="35" y="199.8">1</text>
<text x="85" y="199.8">2</text>
<text x="135" y="199.8">3</text>
<text x="185" y="199.8">4</text>
<text x="235" y="199.8">5</text>
<text x="285" y="199.8">6</text>
</g>
<g font-size="1.8" fill="#006464">
<text x="184.1" y="17.3">U4</text>
<text x="252.1" y="17.3">PS1</text>
<text x="17.4" y="22.4">+3.3V</text>
<text x="35.6" y="22.4">BME280</text>
<text x="38" y="19.9">U1</text>
<text x="58.1" y="22.4">+3.3V</text>
<text x="95.8" y="23.7">PTS525SM15SMTR2LFS</text>
<text x="105.4" y="21.1">S1</text>
<text x="170.8" y="19.9">ESP32-S3-WROOM-1-N16R8</text>
<text x="202.8" y="19.9">+3.3V</text>
<text x="232.4" y="19.9">VUSB</text>
<text x="244.3" y="23.7">VIN</text>
<text x="244.5" y="19.9">AP2114HA-3.3TRG1</text>
<text x="257.5" y="23.7">GND_2</text>
<text x="244.3" y="26.2">GND_1</text>
<text x="244.3" y="28.8">VOUT</text>
<text x="271.1" y="28.8">GND</text>
<text x="64.8" y="35.8">C1</text>
<text x="227.9" y="31.3">GND+3.3V</text>
<text x="248.9" y="35.6">Place</text>
<text x="64.8" y="38.3">0.1uF</text>
<text x="95.8" y="40.2">PTS525SM15SMTR2LFS</text>
<text x="105.4" y="37.7">S2</text>
<text x="119.9" y="37.7">GND</text>
<text x="227.4" y="37.7">VUSB</text>
<text x="238.4" y="37.7">+3.3V</text>
<text x="249.8" y="37.7">+3.3V</text>
<text x="260" y="37.7">+3.3V</text>
<text x="270.1" y="37.7">+3.3V</text>
<text x="233.7" y="44.6">C6</text>
<text x="233.7" y="47.2">4.7uF</text>
<text x="245.1" y="44.6">C7</text>
<text x="245.1" y="47.2">4.7uF</text>
<text x="256.5" y="44.6">C8</text>
<text x="256.5" y="47.2">10uF</text>
<text x="266.7" y="44.6">C9</text>
<text x="266.7" y="47.2">10uF</text>
<text x="276.9" y="44.6">C11</text>
<text x="276.9" y="47.2">0.1uF</text>
<text x="18.3" y="51.6">GND</text>
<text x="38" y="52.9">U2</text>
<text x="59" y="51.6">GND</text>
<text x="11.1" y="55.4">+3.3V</text>
<text x="35.8" y="55.4">BMI270</text>
<text x="58.1" y="55.4">+3.3V</text>
<text x="105.4" y="59.2">S3</text>
<text x="119.9" y="54.2">GND</text>
<text x="227.9" y="54.2">GND</text>
<text x="239.3" y="54.2">GND</text>
<text x="250.7" y="54.2">GND</text>
<text x="251.6" y="59.2">J4</text>
<text x="260.9" y="54.2">GND</text>
<text x="271.1" y="54.2">GND</text>
<text x="95.8" y="61.8">PTS525SM15SMTR2LFS</text>
<text x="246.6" y="61.8">USB4105GFA</text>
<text x="275.6" y="61.8">VUSB</text>
<text x="64.8" y="66.2">C2</text>
<text x="64.8" y="68.8">0.1uF</text>
<text x="59" y="75.8">GND</text>
<text x="82.2" y="74.5">+3.3V</text>
<text x="92.7" y="73.9">R3</text>
<text x="92.7" y="76.4">10k</text>
<text x="105.4" y="75.8">C5</text>
<text x="105.4" y="78.3">1u</text>
<text x="113.3" y="89.7">D1</text>
<text x="119.9" y="87.2">GND</text>
<text x="202.5" y="89.7">GND</text>
<text x="96.2" y="92.3">+3.3V</text>
<text x="104.1" y="91">R5</text>
<text x="104.2" y="93.5">1k</text>
<text x="111.7" y="92.3">LED_G</text>
<text x="276.1" y="91">GND</text>
<text x="59" y="99.9">GND</text>
<text x="113.3" y="101.2">D2</text>
<text x="117.4" y="101.2">GND</text>
<text x="134.6" y="100.5">H1</text>
<text x="152.4" y="98.6">VUSB</text>
<text x="166" y="98.6">+3.3V</text>
<text x="268" y="100.5">R7</text>
<text x="276.9" y="100.5">R8</text>
<text x="18.7" y="106.2">+3.3V</text>
<text x="35" y="106.2">VL53L0CXV0DH_1</text>
<text x="41.8" y="103.7">U3</text>
<text x="61.9" y="106.2">+3.3V</text>
<text x="104.1" y="102.4">R6</text>
<text x="104.2" y="105">1k</text>
<text x="111.7" y="103.7">LED_R</text>
<text x="134.6" y="103.1">MountingHole</text>
<text x="134.6" y="105.6">H2</text>
<text x="157.5" y="105.1">TP1</text>
<text x="157.5" y="107.6">TestPoint</text>
<text x="171.5" y="105.1">TP3</text>
<text x="171.5" y="107.6">TestPoint</text>
<text x="268" y="103.1">5.1k</text>
<text x="276.9" y="103.1">5.1k</text>
<text x="76.2" y="113.2">C4</text>
<text x="118.7" y="112.6">GND</text>
<text x="134.6" y="110.7">H3</text>
<text x="134.6" y="113.2">MountingHole</text>
<text x="134.6" y="108.1">MountingHole</text>
<text x="157.5" y="109.9">TP2</text>
<text x="157.5" y="112.5">TestPoint</text>
<text x="171.5" y="109.9">TP4</text>
<text x="171.5" y="112.5">TestPoint</text>
<text x="191.8" y="113.7">TP5</text>
<text x="263.4" y="110">GND</text>
<text x="272.3" y="110">GND</text>
<text x="76.2" y="115.8">0.1uF</text>
<text x="134.6" y="115.8">H4</text>
<text x="134.6" y="118.3">MountingHole</text>
<text x="152.9" y="118.9">GND</text>
<text x="166.9" y="118.9">GND</text>
<text x="191.8" y="116.3">TestPoint</text>
<text x="70.4" y="122.7">GND</text>
<text x="100" y="124">+3.3V</text>
<text x="108.6" y="124">SBH11-NBPC-D05-SM-BK</text>
<text x="120.8" y="121.5">J3</text>
<text x="116.1" y="127.8">10</text>
<text x="116.1" y="130.4">8</text>
<text x="126.4" y="130.4">7</text>
<text x="126.4" y="127.8">9</text>
<text x="41.2" y="138">MK1</text>
<text x="66.6" y="132.9">GND</text>
<text x="116.1" y="138">2</text>
<text x="116.1" y="135.4">4</text>
<text x="116.1" y="132.9">6</text>
<text x="126.4" y="138">1</text>
<text x="126.4" y="135.4">3</text>
<text x="126.4" y="132.9">5</text>
<text x="174.9" y="138">+3.3V</text>
<text x="192.7" y="138">+3.3V</text>
<text x="210.5" y="138">+3.3V</text>
<text x="228.2" y="138">+3.3V</text>
<text x="246" y="138">+3.3V</text>
<text x="37.8" y="140.5">ICS-43434</text>
<text x="60.6" y="140.5">+3.3V</text>
<text x="139" y="143.1">GND</text>
<text x="182.2" y="143.1">WS2812B</text>
<text x="185.4" y="140.5">D3</text>
<text x="200" y="143.1">WS2812B</text>
<text x="203.2" y="140.5">D4</text>
<text x="217.8" y="143.1">WS2812B</text>
<text x="220.9" y="140.5">D5</text>
<text x="235.6" y="143.1">WS2812B</text>
<text x="238.7" y="140.5">D6</text>
<text x="253.4" y="143.1">WS2812B</text>
<text x="256.5" y="140.5">D8</text>
<text x="261.3" y="141.8">+3.3V</text>
<text x="271.4" y="141.8">+3.3V</text>
<text x="130.4" y="146.9">+3.3V</text>
<text x="173" y="149.4">DIN</text>
<text x="177.6" y="149.4">DOUT</text>
<text x="178.6" y="147.5" transform="rotate(-90 178.6 147.5)">VDD</text>
<text x="190.8" y="149.4">DIN</text>
<text x="195.4" y="149.4">DOUT</text>
<text x="196.4" y="147.5" transform="rotate(-90 196.4 147.5)">VDD</text>
<text x="208.5" y="149.4">DIN</text>
<text x="213.2" y="149.4">DOUT</text>
<text x="214.2" y="147.5" transform="rotate(-90 214.2 147.5)">VDD</text>
<text x="226.3" y="149.4">DIN</text>
<text x="230.9" y="149.4">DOUT</text>
<text x="232" y="147.5" transform="rotate(-90 232 147.5)">VDD</text>
<text x="244.1" y="149.4">DIN</text>
<text x="248.7" y="149.4">DOUT</text>
<text x="249.7" y="147.5" transform="rotate(-90 249.7 147.5)">VDD</text>
<text x="268" y="148.8">C10</text>
<text x="278.1" y="148.8">C12</text>
<text x="15.8" y="154.5">GND</text>
<text x="67.3" y="152.6">C3</text>
<text x="67.3" y="155.1">0.1uF</text>
<text x="103.9" y="152.6">Conn_01x04</text>
<text x="113.3" y="155.1">J1</text>
<text x="178.6" y="153.4" transform="rotate(-90 178.6 153.4)">VSS</text>
<text x="196.4" y="153.4" transform="rotate(-90 196.4 153.4)">VSS</text>
<text x="214.2" y="153.4" transform="rotate(-90 214.2 153.4)">VSS</text>
<text x="232" y="153.4" transform="rotate(-90 232 153.4)">VSS</text>
<text x="249.7" y="153.4" transform="rotate(-90 249.7 153.4)">VSS</text>
<text x="268" y="151.3">10uF</text>
<text x="278.1" y="151.3">10uF</text>
<text x="262.2" y="158.3">GND</text>
<text x="272.3" y="158.3">GND</text>
<text x="27.9" y="162.8">R1</text>
<text x="27.9" y="165.3">100k</text>
<text x="131.4" y="163.4">GND</text>
<text x="175.8" y="162.1">GND</text>
<text x="193.6" y="162.1">GND</text>
<text x="211.4" y="162.1">GND</text>
<text x="229.1" y="162.1">GND</text>
<text x="246.9" y="162.1">GND</text>
<text x="23.4" y="172.3">GND</text>
<text x="61.5" y="169.7">GND</text>
<text x="80.9" y="168.5">+3.3V</text>
<text x="89.8" y="168.5">+3.3V</text>
<text x="105" y="168.5">+3.3V</text>
<text x="112.3" y="169.7">GND</text>
<text x="42.8" y="178.6">IC1</text>
<text x="86.4" y="175.5">R2</text>
<text x="86.4" y="178">10k</text>
<text x="95.3" y="175.5">R4</text>
<text x="95.3" y="178">10k</text>
<text x="133.4" y="175.5">J2</text>
<text x="133.4" y="178">SM04B-SRSS-TB_LF__SN_</text>
<text x="22.5" y="181.2">+3.3V</text>
<text x="37.6" y="181.2">AH49ENTR-G1</text>
<text x="112.3" y="187.5">GND</text>
<text x="23.4" y="192.6">GND</text>
</g>
<g font-size="1.8" fill="#a90000">
<text x="240.6" y="22.6">1</text>
<text x="266" y="22.6">4</text>
<text x="240.6" y="25.1">2</text>
<text x="240.6" y="27.7">3</text>
<text x="111.8" y="126.7">10</text>
<text x="112.4" y="131.8">6</text>
<text x="112.4" y="129.3">8</text>
<text x="130.1" y="131.8">5</text>
<text x="130.1" y="129.3">7</text>
<text x="130.1" y="126.7">9</text>
<text x="112.4" y="136.9">2</text>
<text x="112.4" y="134.4">4</text>
<text x="130.1" y="136.9">1</text>
<text x="130.1" y="134.4">3</text>
<text x="177.5" y="142.9" transform="rotate(-90 177.5 142.9)">1</text>
<text x="195.3" y="142.9" transform="rotate(-90 195.3 142.9)">1</text>
<text x="213.1" y="142.9" transform="rotate(-90 213.1 142.9)">1</text>
<text x="230.9" y="142.9" transform="rotate(-90 230.9 142.9)">1</text>
<text x="248.7" y="142.9" transform="rotate(-90 248.7 142.9)">1</text>
<text x="120.6" y="149.6">4</text>
<text x="170.8" y="148.3">4</text>
<text x="183.5" y="148.3">2</text>
<text x="188.6" y="148.3">4</text>
<text x="201.3" y="148.3">2</text>
<text x="206.3" y="148.3">4</text>
<text x="219" y="148.3">2</text>
<text x="224.1" y="148.3">4</text>
<text x="236.8" y="148.3">2</text>
<text x="241.9" y="148.3">4</text>
<text x="254.6" y="148.3">2</text>
<text x="120.6" y="154.7">2</text>
<text x="120.6" y="152.1">3</text>
<text x="177.5" y="155.6" transform="rotate(-90 177.5 155.6)">3</text>
<text x="195.3" y="155.6" transform="rotate(-90 195.3 155.6)">3</text>
<text x="213.1" y="155.6" transform="rotate(-90 213.1 155.6)">3</text>
<text x="230.9" y="155.6" transform="rotate(-90 230.9 155.6)">3</text>
<text x="248.7" y="155.6" transform="rotate(-90 248.7 155.6)">3</text>
<text x="120.6" y="157.2">1</text>
</g>
<g font-size="1.8" fill="#0000c2">
<text x="255.1" y="35.6">Capacitors</text>
<text x="266.1" y="35.6">near</text>
<text x="271.1" y="35.6">ESP32-S3</text>
<text x="222.2" y="55.9">Place</text>
<text x="228.4" y="55.9">Capacitors</text>
<text x="239.4" y="55.9">near</text>
<text x="244.5" y="55.9">VREG</text>
<text x="252.7" y="138.4">Place</text>
<text x="258.9" y="138.4">Capacitors</text>
<text x="269.9" y="138.4">near</text>
<text x="274.9" y="138.4">Neopixels</text>
</g>
<g font-size="1.4" fill="#006464">
<text x="191.6" y="23.6">3V3</text>
<text x="43.9" y="26.1">VDDIO</text>
<text x="45.4" y="28.6">VDD</text>
<text x="176.3" y="26.1">EN</text>
<text x="30.2" y="33.7">CSB</text>
<text x="176.3" y="31.2">RXD0</text>
<text x="176.3" y="33.7">TXD0</text>
<text x="30.2" y="38.8">SDI</text>
<text x="30.2" y="36.3">SCK</text>
<text x="30.2" y="41.3">SDO</text>
<text x="176.3" y="38.8">IO0</text>
<text x="176.3" y="41.3">IO1</text>
<text x="190.9" y="38.8">IO17</text>
<text x="190.9" y="41.3">IO18</text>
<text x="45.2" y="46.4">GND</text>
<text x="176.3" y="46.4">IO3</text>
<text x="176.3" y="43.9">IO2</text>
<text x="190.9" y="43.9">IO19</text>
<text x="190.9" y="46.4">IO20</text>
<text x="176.3" y="49">IO4</text>
<text x="176.3" y="51.5">IO5</text>
<text x="190.9" y="49">IO21</text>
<text x="190.9" y="51.5">IO35</text>
<text x="43.9" y="59.1">VDDIO</text>
<text x="176.3" y="59.1">IO8</text>
<text x="176.3" y="54">IO6</text>
<text x="176.3" y="56.6">IO7</text>
<text x="190.9" y="54">IO36</text>
<text x="190.9" y="56.6">IO37</text>
<text x="190.9" y="59.1">IO38</text>
<text x="45.4" y="61.7">VDD</text>
<text x="176.3" y="61.7">IO9</text>
<text x="176.3" y="64.2">IO10</text>
<text x="190.9" y="61.7">IO39</text>
<text x="190.9" y="64.2">IO40</text>
<text x="262.9" y="65.5">VBUS</text>
<text x="30.2" y="66.7">OSCB</text>
<text x="30.2" y="69.3">CSB</text>
<text x="44.2" y="66.7">OSDO</text>
<text x="176.3" y="66.7">IO11</text>
<text x="176.3" y="69.3">IO12</text>
<text x="176.3" y="71.8">IO13</text>
<text x="190.9" y="71.8">IO45</text>
<text x="190.9" y="66.7">IO41</text>
<text x="190.9" y="69.3">IO42</text>
<text x="238.5" y="70.5">CC1</text>
<text x="263.8" y="70.5">CC2</text>
<text x="30.2" y="74.4">SCX</text>
<text x="30.2" y="76.9">SDX</text>
<text x="176.3" y="74.4">IO14</text>
<text x="176.3" y="76.9">IO15</text>
<text x="190.9" y="74.4">IO46</text>
<text x="190.9" y="76.9">IO47</text>
<text x="238.5" y="73.1">DP1</text>
<text x="238.5" y="75.6">DN1</text>
<text x="263.7" y="75.6">DN2</text>
<text x="263.8" y="73.1">DP2</text>
<text x="30.2" y="79.4">SDO</text>
<text x="176.3" y="79.4">IO16</text>
<text x="190.9" y="79.4">IO48</text>
<text x="238.5" y="78.2">SBU1</text>
<text x="262.8" y="78.2">SBU2</text>
<text x="263.7" y="83.2">GND</text>
<text x="30.2" y="87.1">ASDX</text>
<text x="30.2" y="84.5">ASCX</text>
<text x="45" y="84.5">INT1</text>
<text x="45" y="87.1">INT2</text>
<text x="191.3" y="84.5">GND</text>
<text x="258.3" y="85.8">SHELL_GND</text>
<text x="43.7" y="94.7">GNDIO</text>
<text x="45.2" y="92.1">GND</text>
<text x="31.5" y="109.9">XSHUT</text>
<text x="46.3" y="109.9">AVDDVCSEL</text>
<text x="46.4" y="112.5">AVSSVCSEL</text>
<text x="50.9" y="115">AVDD</text>
<text x="31.5" y="125.2">SCL</text>
<text x="31.5" y="122.6">SDA</text>
<text x="50.1" y="120.1">GPIO1</text>
<text x="51.6" y="127.7">GND</text>
<text x="36.6" y="149.3">LR</text>
<text x="46.7" y="144.2">VDD</text>
<text x="36.6" y="154.4">WS</text>
<text x="36.6" y="156.9">SCK</text>
<text x="36.6" y="159.4">SD</text>
<text x="46.5" y="164.5">GND</text>
<text x="122.9" y="169.6">1</text>
<text x="122.9" y="172.1">2</text>
<text x="122.9" y="174.7">3</text>
<text x="122.9" y="177.2">4</text>
<text x="37.8" y="184.8">VCC</text>
<text x="48" y="184.8">OUT</text>
<text x="122.9" y="182.3">SHIELD</text>
<text x="37.8" y="187.4">GND</text>
</g>
<g font-size="1.4" fill="#a90000">
<text x="197.5" y="22.6">2</text>
<text x="51.5" y="25.1">6</text>
<text x="51.5" y="27.7">8</text>
<text x="98.5" y="26.4">1</text>
<text x="113.7" y="26.4">3</text>
<text x="172.1" y="25.1">3</text>
<text x="26.1" y="32.8">2</text>
<text x="26.1" y="35.3">4</text>
<text x="98.5" y="31.5">2</text>
<text x="113.7" y="31.5">4</text>
<text x="171.7" y="30.2">36</text>
<text x="171.7" y="32.8">37</text>
<text x="26.1" y="37.8">3</text>
<text x="26.1" y="40.4">5</text>
<text x="171.7" y="37.8">27</text>
<text x="171.7" y="40.4">39</text>
<text x="197.1" y="37.8">10</text>
<text x="197.1" y="40.4">11</text>
<text x="51.5" y="45.5">1</text>
<text x="98.5" y="42.9">1</text>
<text x="113.7" y="42.9">3</text>
<text x="171.7" y="45.5">15</text>
<text x="171.7" y="42.9">38</text>
<text x="197.1" y="42.9">13</text>
<text x="197.1" y="45.5">14</text>
<text x="98.5" y="48">2</text>
<text x="113.7" y="48">4</text>
<text x="172.1" y="48">4</text>
<text x="172.1" y="50.5">5</text>
<text x="172.1" y="53.1">6</text>
<text x="197.1" y="48">23</text>
<text x="197.1" y="50.5">28</text>
<text x="197.1" y="53.1">29</text>
<text x="51.5" y="58.2">5</text>
<text x="171.7" y="58.2">12</text>
<text x="172.1" y="55.6">7</text>
<text x="197.1" y="55.6">30</text>
<text x="197.1" y="58.2">31</text>
<text x="25.6" y="65.8">10</text>
<text x="51" y="65.8">11</text>
<text x="51.5" y="60.7">8</text>
<text x="98.5" y="64.5">1</text>
<text x="113.7" y="64.5">3</text>
<text x="171.7" y="60.7">17</text>
<text x="171.7" y="63.2">18</text>
<text x="171.7" y="65.8">19</text>
<text x="197.1" y="60.7">32</text>
<text x="197.1" y="63.2">33</text>
<text x="197.1" y="65.8">34</text>
<text x="268.1" y="64.5">B4_A9</text>
<text x="25.6" y="68.3">12</text>
<text x="98.5" y="69.6">2</text>
<text x="113.7" y="69.6">4</text>
<text x="171.7" y="68.3">20</text>
<text x="171.7" y="70.9">21</text>
<text x="197.1" y="70.9">26</text>
<text x="197.1" y="68.3">35</text>
<text x="233.9" y="69.6">A5</text>
<text x="269.4" y="69.6">B5</text>
<text x="25.6" y="73.4">13</text>
<text x="25.6" y="75.9">14</text>
<text x="171.7" y="73.4">22</text>
<text x="172.1" y="75.9">8</text>
<text x="197.1" y="73.4">16</text>
<text x="197.1" y="75.9">24</text>
<text x="233.9" y="72.1">A6</text>
<text x="233.9" y="74.7">A7</text>
<text x="233.9" y="77.2">A8</text>
<text x="269.4" y="72.1">B6</text>
<text x="269.4" y="74.7">B7</text>
<text x="269.4" y="77.2">B8</text>
<text x="26.1" y="78.5">1</text>
<text x="26.1" y="83.6">3</text>
<text x="51.5" y="83.6">4</text>
<text x="172.1" y="78.5">9</text>
<text x="196.2" y="83.6">41_1</text>
<text x="197.1" y="78.5">25</text>
<text x="197.1" y="83.6">402</text>
<text x="197.5" y="83.6">13</text>
<text x="198.6" y="83.6">7</text>
<text x="267.6" y="82.3">B1_A12</text>
<text x="26.1" y="86.1">2</text>
<text x="51.5" y="86.1">9</text>
<text x="268.9" y="84.8">SH1</text>
<text x="270.9" y="84.8">2</text>
<text x="51.5" y="93.7">6</text>
<text x="51.5" y="91.2">7</text>
<text x="27.4" y="109">5</text>
<text x="57.1" y="109">1.1</text>
<text x="57.8" y="109">1</text>
<text x="57.8" y="111.5">2</text>
<text x="57.4" y="114">11</text>
<text x="57.8" y="119.1">7</text>
<text x="26.9" y="124.2">10</text>
<text x="27.4" y="121.7">9</text>
<text x="57.4" y="126.7">12</text>
<text x="57.8" y="126.7">6</text>
<text x="52.8" y="143.3">5</text>
<text x="32.4" y="148.3">2</text>
<text x="32.4" y="153.4">1</text>
<text x="32.4" y="156">4</text>
<text x="32.4" y="158.5">6</text>
<text x="52.8" y="163.6">3</text>
<text x="120.1" y="168.7">1</text>
<text x="120.1" y="171.2">2</text>
<text x="120.1" y="173.7">3</text>
<text x="120.1" y="176.3">4</text>
<text x="33.7" y="183.9">1</text>
<text x="54" y="183.9">2</text>
<text x="119.6" y="181.4">S1</text>
<text x="120.5" y="181.4">2</text>
<text x="33.7" y="186.4">3</text>
</g>
<g font-size="1.1" fill="#840000">
<text x="178.8" y="153.4">RGB</text>
<text x="196.6" y="153.4">RGB</text>
<text x="214.4" y="153.4">RGB</text>
<text x="232.2" y="153.4">RGB</text>
<text x="249.9" y="153.4">RGB</text>
</g>
</svg>
